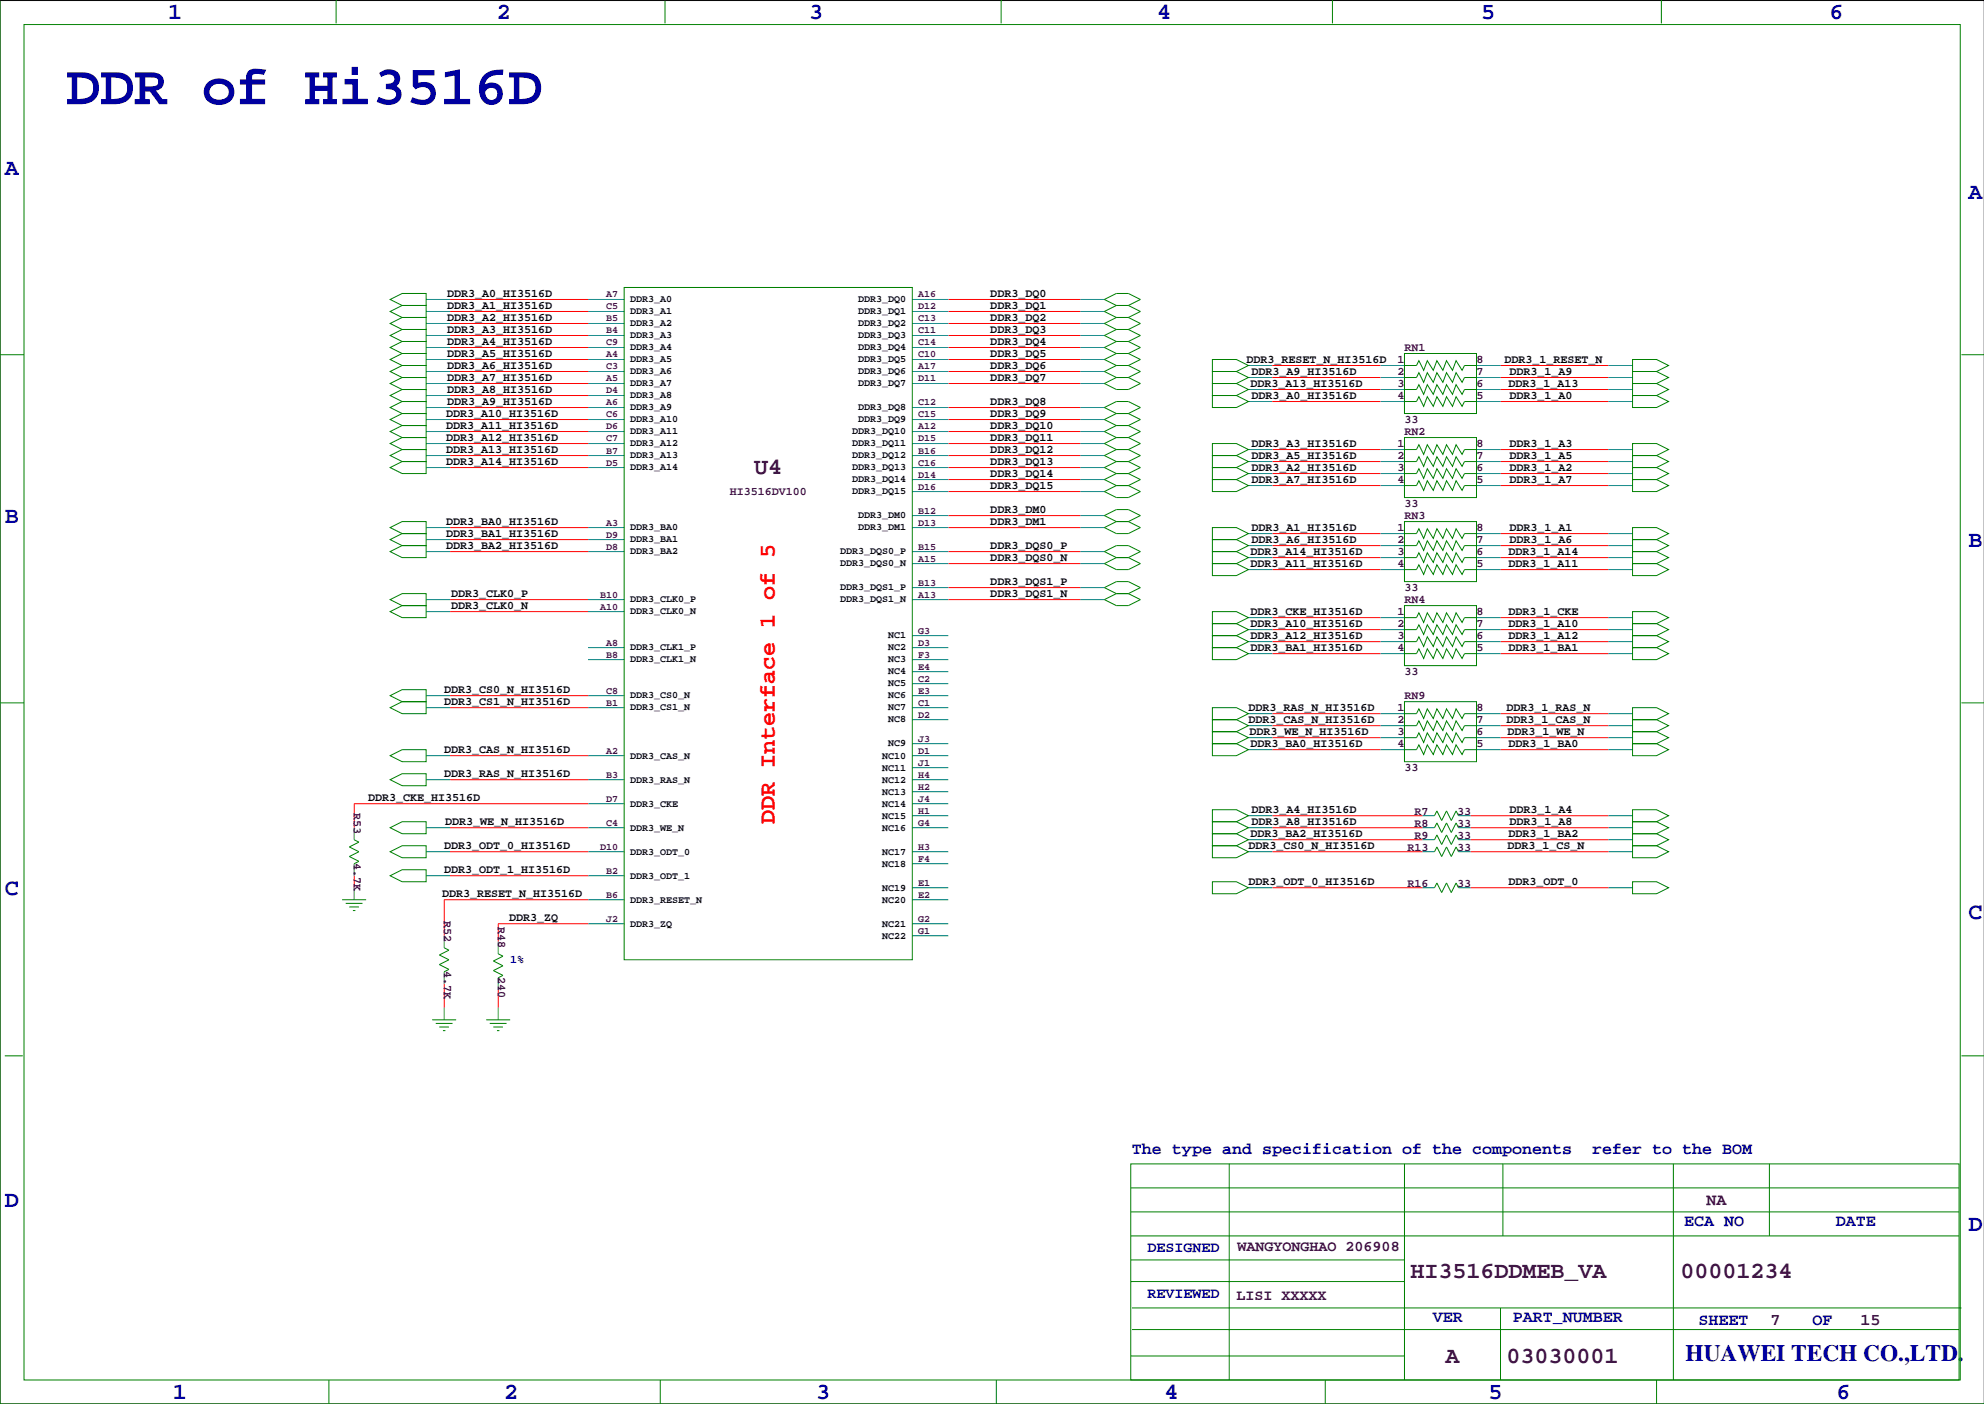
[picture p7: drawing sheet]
<svg xmlns="http://www.w3.org/2000/svg" width="420mm" height="297mm" viewBox="0 0 420 297" stroke-linecap="round" stroke-linejoin="round" font-family="sans-serif">
<path d="M419.9 .1h-419.9v296.9h419.9" fill="none" stroke="#000" stroke-width=".21"/>
<g fill="none" stroke="#008080" stroke-width=".21">
<path d="M90.2 78.6h5M90.2 76.1h5M90.2 73.5h5M90.2 71h5M90.2 68.4h5M90.2 65.9h5M90.2 63.4h5M124.5 78.6h7.6M124.5 76.1h7.6M124.5 73.5h7.6M124.5 71h7.6M124.5 68.4h7.6"/>
<path d="M124.5 65.9h7.6M124.5 63.4h7.6M193 78.6h7.7M193 76.1h7.7M193 73.5h7.7M193 71h7.7M193 68.4h7.7M193 65.9h7.7M193 63.4h7.7M228.6 78.6h5.1M228.6 76.1h5.1M228.6 73.5h5.1"/>
<path d="M228.6 71h5.1M228.6 68.4h5.1M228.6 65.9h5.1M228.6 63.4h5.1M264.2 79.9h5M264.2 77.3h5M292.1 79.9h5.1M292.1 77.3h5.1M312.4 79.9h5.1M312.4 77.3h5.1M340.4 79.9h5M340.4 77.3h5"/>
<path d="M90.2 98.9h5M90.2 96.4h5M90.2 93.8h5M90.2 91.3h5M90.2 88.8h5M90.2 86.2h5M90.2 83.7h5M90.2 81.1h5M124.5 98.9h7.6M124.5 96.4h7.6M124.5 93.8h7.6M124.5 91.3h7.6"/>
<path d="M124.5 88.8h7.6M124.5 86.2h7.6M124.5 83.7h7.6M124.5 81.1h7.6M193 98.9h7.7M193 96.4h7.7M193 93.8h7.7M193 91.3h7.7M193 88.8h7.7M193 86.2h7.7M193 81.1h7.7M228.6 98.9h5.1"/>
<path d="M228.6 96.4h5.1M228.6 93.8h5.1M228.6 91.3h5.1M228.6 88.8h5.1M228.6 86.2h5.1M228.6 81.1h5.1M264.2 82.4h5M264.2 84.9h5M264.2 97.6h5M264.2 95.1h5M292.1 82.4h5.1M292.1 84.9h5.1"/>
<path d="M292.1 97.6h5.1M292.1 95.1h5.1M312.4 82.4h5.1M312.4 84.9h5.1M312.4 97.6h5.1M312.4 95.1h5.1M340.4 82.4h5M340.4 84.9h5M340.4 97.6h5M340.4 95.1h5M90.2 111.6h5M90.2 116.7h5"/>
<path d="M90.2 114.2h5M124.5 111.6h7.6M124.5 116.7h7.6M124.5 114.2h7.6M193 111.6h7.7M193 101.5h7.7M193 116.7h7.7M193 119.2h7.7M193 109.1h7.7M193 104h7.7M228.6 111.6h5.1M228.6 101.5h5.1"/>
<path d="M228.6 116.7h5.1M228.6 119.2h5.1M228.6 109.1h5.1M228.6 104h5.1M264.2 100.2h5M264.2 102.7h5M264.2 115.4h5M264.2 112.9h5M264.2 118h5M292.1 100.2h5.1M292.1 102.7h5.1M292.1 115.4h5.1"/>
<path d="M292.1 112.9h5.1M292.1 118h5.1M312.4 100.2h5.1M312.4 102.7h5.1M312.4 115.4h5.1M312.4 112.9h5.1M312.4 118h5.1M340.4 100.2h5M340.4 102.7h5M340.4 115.4h5M340.4 112.9h5M340.4 118h5"/>
<path d="M90.2 126.9h5M90.2 129.4h5M124.5 126.9h7.6M124.5 129.4h7.6M124.5 139.6h7.6M124.5 137h7.6M193 126.9h7.7M193 124.3h7.7M193 139.6h7.7M193 137h7.7M193 134.5h7.7M228.6 126.9h5.1"/>
<path d="M228.6 124.3h5.1M264.2 130.7h5M264.2 120.5h5M264.2 133.2h5M264.2 135.7h5M264.2 138.3h5M292.1 130.7h5.1M292.1 120.5h5.1M292.1 133.2h5.1M292.1 135.7h5.1M292.1 138.3h5.1M312.4 130.7h5.1"/>
<path d="M312.4 120.5h5.1M312.4 133.2h5.1M312.4 135.7h5.1M312.4 138.3h5.1M340.4 130.7h5M340.4 120.5h5M340.4 133.2h5M340.4 135.7h5M340.4 138.3h5M90.2 159.9h5M90.2 149.7h5M90.2 147.2h5"/>
<path d="M124.5 159.9h7.6M124.5 149.7h7.6M124.5 147.2h7.6M193 159.9h7.7M193 149.7h7.7M193 147.2h7.7M193 142.1h7.7M193 144.6h7.7M193 152.3h7.7M193 157.3h7.7M264.2 153.5h5M264.2 151h5"/>
<path d="M264.2 156.1h5M264.2 158.6h5M292.1 153.5h5.1M292.1 151h5.1M292.1 156.1h5.1M292.1 158.6h5.1M312.4 153.5h5.1M312.4 151h5.1M312.4 156.1h5.1M312.4 158.6h5.1M340.4 153.5h5M340.4 151h5"/>
<path d="M340.4 156.1h5M340.4 158.6h5M74.9 175.1v2.6M90.2 175.1h5M90.2 165h5M124.5 175.1h7.6M124.5 165h7.6M124.5 170h7.6M193 172.6h7.7M193 175.1h7.7M193 165h7.7M193 170h7.7"/>
<path d="M193 162.4h7.7M193 167.5h7.7M264.2 172.6h5M264.2 175.1h5M264.2 177.7h5M301 172.6h2.5M301 175.1h2.5M301 177.7h2.5M308.6 172.6h2.5M308.6 175.1h2.5M308.6 177.7h2.5M340.4 172.6h5"/>
<path d="M340.4 175.1h5M340.4 177.7h5M74.9 182.7v2.6M74.9 187.8v2.6M90.2 180.2h5M90.2 185.3h5M94 198v2.5M105.4 199.2v2.6M124.5 180.2h7.6M124.5 185.3h7.6M124.5 190.4h7.6M124.5 195.4h7.6"/>
<path d="M193 180.2h7.7M193 187.8h7.7M193 190.4h7.7M193 195.4h7.7M193 182.7h7.7M193 198h7.7M264.2 180.2h5M264.2 187.8h5M301 180.2h2.5M301 187.8h2.5M308.6 180.2h2.5M308.6 187.8h2.5"/>
<path d="M340.4 180.2h5M340.4 187.8h5M94 205.6v2.5M94 213.2v2.6M105.4 206.9v2.5M105.4 213.2v2.6"/>
</g>
<g fill="none" stroke="#008000" stroke-width=".21">
<path d="M0 -.1v297.1h419.9M71.1 0v4.9M140.7 0v4.9M211.8 0v4.9M281.9 0v4.9M351.5 0v4.9M5.1 5.2h409.7v286.8h-409.7zM0 75h5.1M82.5 78.6l2.6-1.3h5.1v2.6h-5.1zM82.5 76.1l2.6-1.3h5.1v2.5h-5.1zM82.5 73.5l2.6-1.3h5.1v2.6h-5.1zM82.5 71l2.6-1.3h5.1v2.5h-5.1z"/>
<path d="M82.5 68.4l2.6-1.2h5.1v2.5h-5.1zM82.5 65.9l2.6-1.3h5.1v2.6h-5.1zM82.5 63.4l2.6-1.3h5.1v2.5h-5.1zM132.1 60.8h60.9v142.3h-60.9zM236.2 77.3l-2.5 1.3 2.5 1.3M236.2 79.9h2.6M236.2 77.3h2.6M236.2 74.8l-2.5 1.3 2.5 1.2M236.2 74.8h2.6M236.2 72.2l-2.5 1.3 2.5 1.3M236.2 72.2h2.6M236.2 69.7l-2.5 1.3 2.5 1.2"/>
<path d="M236.2 69.7h2.6M236.2 67.2l-2.5 1.2 2.5 1.3M236.2 67.2h2.6M236.2 64.6l-2.5 1.3 2.5 1.3M236.2 64.6h2.6M236.2 64.6l-2.5-1.2 2.5-1.3h2.6l2.5 1.3-2.5 1.2M236.2 79.9l-2.5 1.2 2.5 1.3h2.6l2.5-1.3-2.5-1.2M238.8 77.3l2.5 1.3-2.5 1.3M238.8 74.8l2.5 1.3-2.5 1.2M238.8 72.2l2.5 1.3-2.5 1.3M238.8 69.7l2.5 1.3-2.5 1.2M238.8 67.2l2.5 1.2-2.5 1.3"/>
<path d="M238.8 64.6l2.5 1.3-2.5 1.3M256.5 76.1h5.1l2.6 1.2-2.6 1.3h-5.1zM256.5 78.6h5.1l2.6 1.3-2.6 1.2h-5.1zM297.2 74.8h15.2v12.7h-15.2zM297.2 79.9h2.5l.5-1 1 2 .8-2 1.3 2 .7-2 1.3 2 .8-2 1.2 2 .8-2 1.3 2 .5-1h2.5M297.2 77.3h2.5l.5-1 1 2 .8-2 1.3 2 .7-2 1.3 2 .8-2 1.2 2 .8-2 1.3 2 .5-1h2.5M321.3 76.3h.1M345.4 78.6h5.1l2.6 1.3-2.6 1.2h-5.1zM345.4 76.1h5.1l2.6 1.2-2.6 1.3h-5.1zM415 75h4.9M82.5 98.9l2.6-1.3h5.1v2.6h-5.1zM82.5 96.4l2.6-1.3h5.1v2.5h-5.1z"/>
<path d="M82.5 93.8l2.6-1.2h5.1v2.5h-5.1zM82.5 91.3l2.6-1.3h5.1v2.6h-5.1zM82.5 88.8l2.6-1.3h5.1v2.5h-5.1zM82.5 86.2l2.6-1.3h5.1v2.6h-5.1zM82.5 83.7l2.6-1.3h5.1v2.5h-5.1zM82.5 81.1l2.6-1.2h5.1v2.5h-5.1zM236.2 97.6l-2.5 1.3 2.5 1.3M236.2 97.6h2.6M236.2 95.1l-2.5 1.3 2.5 1.2M236.2 95.1h2.6M236.2 92.6l-2.5 1.2 2.5 1.3M236.2 92.6h2.6"/>
<path d="M236.2 90l-2.5 1.3 2.5 1.3M236.2 90h2.6M236.2 87.5l-2.5 1.3 2.5 1.2M236.2 87.5h2.6M236.2 87.5l-2.5-1.3 2.5-1.3h2.6l2.5 1.3-2.5 1.3M238.8 97.6l2.5 1.3-2.5 1.3M238.8 95.1l2.5 1.3-2.5 1.2M238.8 92.6l2.5 1.2-2.5 1.3M238.8 90l2.5 1.3-2.5 1.3M238.8 87.5l2.5 1.3-2.5 1.2M256.5 98.9h5.1l2.6 1.3-2.6 1.3h-5.1zM256.5 96.4h5.1l2.6 1.2-2.6 1.3h-5.1z"/>
<path d="M256.5 93.8h5.1l2.6 1.3-2.6 1.3h-5.1zM256.5 83.7h5.1l2.6 1.2-2.6 1.3h-5.1zM256.5 81.1h5.1l2.6 1.3-2.6 1.3h-5.1zM297.2 92.6h15.2v12.7h-15.2zM297.2 84.9h2.5l.5-1 1 2.1 .8-2.1 1.3 2.1 .7-2.1 1.3 2.1 .8-2.1 1.2 2.1 .8-2.1 1.3 2.1 .5-1.1h2.5M297.2 82.4h2.5l.5-1 1 2 .8-2 1.3 2 .7-2 1.3 2 .8-2 1.2 2 .8-2 1.3 2 .5-1h2.5M297.2 97.6h2.5l.5-1 1 2.1 .8-2.1 1.3 2.1 .7-2.1 1.3 2.1 .8-2.1 1.2 2.1 .8-2.1 1.3 2.1 .5-1.1h2.5M297.2 95.1h2.5l.5-1 1 2 .8-2 1.3 2 .7-2 1.3 2 .8-2 1.2 2 .8-2 1.3 2 .5-1h2.5M321.3 94.1h.1M345.4 81.1h5.1l2.6 1.3-2.6 1.3h-5.1zM345.4 83.7h5.1l2.6 1.2-2.6 1.3h-5.1zM345.4 96.4h5.1l2.6 1.2-2.6 1.3h-5.1z"/>
<path d="M345.4 93.8h5.1l2.6 1.3-2.6 1.3h-5.1zM345.4 98.9h5.1l2.6 1.3-2.6 1.3h-5.1zM82.5 111.6l2.6-1.3h5.1v2.6h-5.1zM82.5 114.2l2.6-1.3h5.1v2.5h-5.1zM82.5 116.7l2.6-1.3h5.1v2.6h-5.1zM236.2 100.2l-2.5 1.3 2.5 1.2M236.2 102.7h2.6M236.2 100.2h2.6M236.2 118l-2.5-1.3 2.5-1.3h2.6l2.5 1.3-2.5 1.3M236.2 118h2.6M236.2 118l-2.5 1.2 2.5 1.3h2.6l2.5-1.3-2.5-1.2M236.2 110.3l-2.5 1.3 2.5 1.3h2.6l2.5-1.3-2.5-1.3"/>
<path d="M236.2 110.3h2.6M236.2 110.3l-2.5-1.2 2.5-1.3h2.6l2.5 1.3-2.5 1.2M236.2 102.7l-2.5 1.3 2.5 1.3h2.6l2.5-1.3-2.5-1.3M238.8 100.2l2.5 1.3-2.5 1.2M256.5 114.2h5.1l2.6 1.2-2.6 1.3h-5.1zM256.5 111.6h5.1l2.6 1.3-2.6 1.3h-5.1zM256.5 119.2h5.1l2.6 1.3-2.6 1.3h-5.1zM256.5 101.5h5.1l2.6 1.2-2.6 1.3h-5.1zM256.5 116.7h5.1l2.6 1.3-2.6 1.2h-5.1zM297.2 110.3h15.2v12.7h-15.2zM297.2 102.7h2.5l.5-1 1 2 .8-2 1.3 2 .7-2 1.3 2 .8-2 1.2 2 .8-2 1.3 2 .5-1h2.5M297.2 100.2h2.5l.5-1 1 2 .8-2 1.3 2 .7-2 1.3 2 .8-2 1.2 2 .8-2 1.3 2 .5-1h2.5"/>
<path d="M297.2 118h2.5l.5-1 1 2 .8-2 1.3 2 .7-2 1.3 2 .8-2 1.2 2 .8-2 1.3 2 .5-1h2.5M297.2 115.4h2.5l.5-1 1 2 .8-2 1.3 2 .7-2 1.3 2 .8-2 1.2 2 .8-2 1.3 2 .5-1h2.5M297.2 112.9h2.5l.5-1 1 2 .8-2 1.3 2 .7-2 1.3 2 .8-2 1.2 2 .8-2 1.3 2 .5-1h2.5M321.3 111.9h.1M345.4 101.5h5.1l2.6 1.2-2.6 1.3h-5.1zM345.4 114.2h5.1l2.6 1.2-2.6 1.3h-5.1zM345.4 111.6h5.1l2.6 1.3-2.6 1.3h-5.1zM345.4 116.7h5.1l2.6 1.3-2.6 1.2h-5.1zM345.4 119.2h5.1l2.6 1.3-2.6 1.3h-5.1zM82.5 129.4l2.6-1.3h5.1v2.6h-5.1zM82.5 126.9l2.6-1.3h5.1v2.5h-5.1zM236.2 125.6l-2.5 1.3 2.5 1.2h2.6l2.5-1.2-2.5-1.3"/>
<path d="M236.2 125.6h2.6M236.2 125.6l-2.5-1.3 2.5-1.3h2.6l2.5 1.3-2.5 1.3M256.5 129.4h5.1l2.6 1.3-2.6 1.2h-5.1zM256.5 134.5h5.1l2.6 1.2-2.6 1.3h-5.1zM256.5 131.9h5.1l2.6 1.3-2.6 1.3h-5.1zM256.5 137h5.1l2.6 1.3-2.6 1.3h-5.1zM297.2 128.1h15.2v12.7h-15.2zM297.2 120.5h2.5l.5-1 1 2 .8-2 1.3 2 .7-2 1.3 2 .8-2 1.2 2 .8-2 1.3 2 .5-1h2.5M297.2 138.3h2.5l.5-1 1 2 .8-2 1.3 2 .7-2 1.3 2 .8-2 1.2 2 .8-2 1.3 2 .5-1h2.5M297.2 135.7h2.5l.5-1 1 2.1 .8-2.1 1.3 2.1 .7-2.1 1.3 2.1 .8-2.1 1.2 2.1 .8-2.1 1.3 2.1 .5-1.1h2.5M297.2 133.2h2.5l.5-1 1 2 .8-2 1.3 2 .7-2 1.3 2 .8-2 1.2 2 .8-2 1.3 2 .5-1h2.5M297.2 130.7h2.5l.5-1 1 2 .8-2 1.3 2 .7-2 1.3 2 .8-2 1.2 2 .8-2 1.3 2 .5-1h2.5"/>
<path d="M321.3 129.7h.1M345.4 131.9h5.1l2.6 1.3-2.6 1.3h-5.1zM345.4 129.4h5.1l2.6 1.3-2.6 1.2h-5.1zM345.4 134.5h5.1l2.6 1.2-2.6 1.3h-5.1zM345.4 137h5.1l2.6 1.3-2.6 1.3h-5.1zM0 148.7h5.1M82.5 159.9l2.6-1.3h5.1v2.5h-5.1zM82.5 149.7l2.6-1.3h5.1v2.6h-5.1zM82.5 147.2l2.6-1.3h5.1v2.5h-5.1zM256.5 154.8h5.1l2.6 1.3-2.6 1.2h-5.1zM256.5 152.3h5.1l2.6 1.2-2.6 1.3h-5.1zM256.5 149.7h5.1l2.6 1.3-2.6 1.3h-5.1z"/>
<path d="M256.5 157.3h5.1l2.6 1.3-2.6 1.3h-5.1zM297.2 148.4h15.2v12.7h-15.2zM297.2 158.6h2.5l.5-1 1 2 .8-2 1.3 2 .7-2 1.3 2 .8-2 1.2 2 .8-2 1.3 2 .5-1h2.5M297.2 156.1h2.5l.5-1 1 2 .8-2 1.3 2 .7-2 1.3 2 .8-2 1.2 2 .8-2 1.3 2 .5-1h2.5M297.2 153.5h2.5l.5-1 1 2 .8-2 1.3 2 .7-2 1.3 2 .8-2 1.2 2 .8-2 1.3 2 .5-1h2.5M297.2 151h2.5l.5-1 1 2 .8-2 1.3 2 .7-2 1.3 2 .8-2 1.2 2 .8-2 1.3 2 .5-1h2.5M321.3 150h.1M345.4 152.3h5.1l2.6 1.2-2.6 1.3h-5.1zM345.4 149.7h5.1l2.6 1.3-2.6 1.3h-5.1zM345.4 154.8h5.1l2.6 1.3-2.6 1.2h-5.1zM345.4 157.3h5.1l2.6 1.3-2.6 1.3h-5.1zM415 148.7h4.9"/>
<path d="M74.9 177.7l1 .5-2 1 2 1-2 1 2 1-1 .5M82.5 175.1l2.6-1.3h5.1v2.6h-5.1zM82.5 165l2.6-1.3h5.1v2.5h-5.1zM256.5 176.4h5.1l2.6 1.3-2.6 1.2h-5.1zM256.5 171.3h5.1l2.6 1.3-2.6 1.2h-5.1zM256.5 173.8h5.1l2.6 1.3-2.6 1.3h-5.1zM256.5 178.9h5.1l2.6 1.3-2.6 1.3h-5.1zM303.5 172.6l.5-1 1.1 2 1-2 1 2 1-2 .5 1M303.5 175.1l.5-1 1.1 2 1-2 1 2 1-2 .5 1M303.5 177.7l.5-1.1 1.1 2.1 1-2.1 1 2.1 1-2.1 .5 1.1M345.4 171.3h5.1l2.6 1.3-2.6 1.2h-5.1zM345.4 178.9h5.1l2.6 1.3-2.6 1.3h-5.1z"/>
<path d="M345.4 173.8h5.1l2.6 1.3-2.6 1.3h-5.1zM345.4 176.4h5.1l2.6 1.3-2.6 1.2h-5.1zM72.4 190.4h5.1M73.2 191.1h3.5M73.9 191.9h2M74.7 192.6h.5M82.5 180.2l2.6-1.3h5.1v2.6h-5.1zM82.5 185.3l2.6-1.3h5.1v2.5h-5.1zM256.5 186.5h5.1l2.6 1.3-2.6 1.3h-5.1zM303.5 187.8l.5-1 1.1 2 1-2 1 2 1-2 .5 1M303.5 180.2l.5-1 1.1 2 1-2 1 2 1-2 .5 1M345.4 186.5h5.1l2.6 1.3-2.6 1.3h-5.1z"/>
<path d="M91.4 215.8h5.1M92.2 216.5h3.6M93 217.3h2M93.7 218h.5M94 200.5l1 .5-2 1 2 1.1-2 1 2 1-1 .5M102.9 215.8h5M103.6 216.5h3.6M104.4 217.3h2M105.2 218h.5M105.4 201.8l1 .5-2 1 2 1-2 1 2 1.1-1 .5M1 223.4h3.8M415 223.4h4.9"/>
<path d="M239.3 246.2h175.2v45.8h-175.2zM239.3 251.3h175.2M239.3 256.4h175.2M260.1 246.2v45.8M297.2 246.2v45.8M318 246.2v15.3M354.1 246.2v45.8M374.4 246.2v15.3M239.3 266.6h57.9M239.3 261.5h175.2M239.3 271.1h57.9M239.5 276.7h175.5"/>
<path d="M317.5 276.7v15.3M69.6 292v5M139.7 292v5M210.8 292v5M239.3 286.9h57.9M239.5 281.3h175M280.4 292v5M350.5 292v5M383.5 287.4h.1"/>
</g>
<g fill="none" stroke="#f00" stroke-width=".21">
<path d="M95.2 78.6h29.3M95.2 76.1h29.3M95.2 73.5h29.3M95.2 71h29.3M95.2 68.4h29.3M95.2 65.9h29.3M95.2 63.4h29.3M200.7 78.6h27.9M200.7 76.1h27.9M200.7 73.5h27.9M200.7 71h27.9M200.7 68.4h27.9"/>
<path d="M200.7 65.9h27.9M200.7 63.4h27.9M269.2 77.3h22.9M269.2 79.9h22.9M317.5 77.3h22.9M317.5 79.9h22.9M95.2 98.9h29.3M95.2 96.4h29.3M95.2 93.8h29.3M95.2 91.3h29.3M95.2 88.8h29.3M95.2 86.2h29.3"/>
<path d="M95.2 81.1h29.3M95.2 83.7h29.3M200.7 98.9h27.9M200.7 96.4h27.9M200.7 93.8h27.9M200.7 91.3h27.9M200.7 88.8h27.9M200.7 86.2h27.9M200.7 81.1h27.9M269.2 82.4h22.9M269.2 84.9h22.9M269.2 97.6h22.9"/>
<path d="M269.2 95.1h22.9M317.5 82.4h22.9M317.5 84.9h22.9M317.5 97.6h22.9M317.5 95.1h22.9M95.2 116.7h29.3M95.2 111.6h29.3M95.2 114.2h29.3M200.7 101.5h27.9M200.7 119.2h27.9M200.7 104h27.9M200.7 109.1h27.9"/>
<path d="M200.7 116.7h27.9M200.7 111.6h27.9M269.2 102.7h22.9M269.2 100.2h22.9M269.2 112.9h22.9M269.2 115.4h22.9M269.2 118h22.9M317.5 102.7h22.9M317.5 100.2h22.9M317.5 112.9h22.9M317.5 115.4h22.9M317.5 118h22.9"/>
<path d="M95.2 126.9h29.3M95.2 129.4h29.3M200.7 126.9h27.9M200.7 124.3h27.9M269.2 138.3h22.9M269.2 135.7h22.9M269.2 133.2h22.9M269.2 130.7h22.9M269.2 120.5h22.9M317.5 138.3h22.9M317.5 135.7h22.9M317.5 133.2h22.9"/>
<path d="M317.5 130.7h22.9M317.5 120.5h22.9M95.2 147.2h29.3M95.2 149.7h29.3M95.2 159.9h29.3M269.2 151h22.9M269.2 153.5h22.9M269.2 156.1h22.9M269.2 158.6h22.9M317.5 151h22.9M317.5 153.5h22.9M317.5 156.1h22.9"/>
<path d="M317.5 158.6h22.9M95.2 175.1h29.3M95.2 165h29.3M124.5 170h-49.6v5.1M269.2 177.7h31.8M269.2 172.6h31.8M269.2 175.1h31.8M311.1 177.7h29.3M311.1 172.6h29.3M311.1 175.1h29.3M74.9 185.3v2.5M95.2 180.2h29.3"/>
<path d="M95.2 185.3h29.3M124.5 190.4h-30.5v7.6M124.5 195.4h-19.1v3.8M269.2 180.2h31.8M269.2 187.8h31.8M311.1 180.2h29.3M311.1 187.8h29.3M94 208.1v5.1M105.4 209.4v3.8"/>
</g>
<text font-size="12" fill="#0000a0" x="14" y="22">DDR of Hi3516D</text>
<g font-size="4.9" fill="#0000a0">
<text x="35.6" y="3.9">1</text>
<text x="105.2" y="3.9">2</text>
<text x="171.2" y="3.9">3</text>
<text x="244.9" y="3.9">4</text>
<text x="313.4" y="3.9">5</text>
<text x="387.1" y="3.9">6</text>
<text x="1" y="36.9">A</text>
<text x="416.6" y="42">A</text>
<text x="1" y="110.6">B</text>
<text x="416.6" y="115.7">B</text>
<text x="1" y="189.3">C</text>
<text x="416.6" y="194.4">C</text>
<text x="1" y="255.4">D</text>
<text x="416.6" y="260.5">D</text>
<text x="356.6" y="288">HUAWEI TECH CO.,LTD.</text>
<text x="36.6" y="296">1</text>
<text x="106.7" y="296">2</text>
<text x="172.7" y="296">3</text>
<text x="246.4" y="296">4</text>
<text x="315" y="296">5</text>
<text x="388.6" y="296">6</text>
</g>
<g font-size="4.9" fill="#400040">
<text x="159.6" y="100.3">U4</text>
<text x="298.5" y="270.5">HI3516DDMEB_VA</text>
<text x="355.6" y="270.5">00001234</text>
<text x="305.9" y="288.3">A</text>
<text x="318.8" y="288.3">03030001</text>
</g>
<text font-size="4.9" fill="#f00" x="163.9" y="174.3" transform="rotate(-90 163.9 174.3)">DDR Interface 1 of 5</text>
<g font-size="3.5" fill="#0000a0">
<text x="239.5" y="244.2">The type and specification of the components</text>
<text x="336.9" y="244.2">refer to the BOM</text>
<text x="356.4" y="259.4">ECA NO</text>
<text x="388.5" y="259.4">DATE</text>
<text x="303.1" y="279.7">VER</text>
<text x="320.1" y="279.7">PART_NUMBER</text>
<text x="359.4" y="280.3">SHEET</text>
<text x="383.5" y="280.3">OF</text>
</g>
<g font-size="3.5" fill="#400040">
<text x="361.1" y="254.9">NA</text>
<text x="374.6" y="280.3">7</text>
<text x="393.7" y="280.3">15</text>
</g>
<g font-size="3.2" fill="#0000a0">
<text x="242.8" y="264.9">DESIGNED</text>
<text x="242.8" y="274.5">REVIEWED</text>
</g>
<g font-size="3.2" fill="#400040">
<text x="261.9" y="264.7">WANGYONGHAO 206908</text>
<text x="261.6" y="275.1">LISI XXXXX</text>
</g>
<g font-size="2.5">
<text x="94.6" y="65.4">DDR3_A1_HI3516D</text>
<text x="94.6" y="62.9">DDR3_A0_HI3516D</text>
<text x="209.5" y="62.9">DDR3_DQ0</text>
<text x="209.5" y="65.4">DDR3_DQ1</text>
<text x="94.6" y="70.5">DDR3_A3_HI3516D</text>
<text x="94.6" y="67.9">DDR3_A2_HI3516D</text>
<text x="209.5" y="67.9">DDR3_DQ2</text>
<text x="209.5" y="70.5">DDR3_DQ3</text>
<text x="94.6" y="75.6">DDR3_A5_HI3516D</text>
<text x="94.6" y="73">DDR3_A4_HI3516D</text>
<text x="209.5" y="73">DDR3_DQ4</text>
<text x="209.5" y="75.6">DDR3_DQ5</text>
<text x="263.7" y="76.8">DDR3_RESET_N_HI3516D</text>
<text x="318.3" y="76.8">DDR3_1_RESET_N</text>
<text x="94.6" y="83.2">DDR3_A8_HI3516D</text>
<text x="94.6" y="80.6">DDR3_A7_HI3516D</text>
<text x="94.6" y="78.1">DDR3_A6_HI3516D</text>
<text x="209.5" y="80.6">DDR3_DQ7</text>
<text x="209.5" y="78.1">DDR3_DQ6</text>
<text x="264.6" y="81.9">DDR3_A13_HI3516D</text>
<text x="264.8" y="79.4">DDR3_A9_HI3516D</text>
<text x="319.2" y="81.9">DDR3_1_A13</text>
<text x="319.4" y="79.4">DDR3_1_A9</text>
<text x="94.4" y="88.3">DDR3_A10_HI3516D</text>
<text x="94.6" y="85.7">DDR3_A9_HI3516D</text>
<text x="209.5" y="85.7">DDR3_DQ8</text>
<text x="209.5" y="88.3">DDR3_DQ9</text>
<text x="264.8" y="84.4">DDR3_A0_HI3516D</text>
<text x="319.4" y="84.4">DDR3_1_A0</text>
<text x="94.4" y="95.9">DDR3_A13_HI3516D</text>
<text x="94.4" y="93.3">DDR3_A12_HI3516D</text>
<text x="94.4" y="90.8">DDR3_A11_HI3516D</text>
<text x="209.5" y="90.8">DDR3_DQ10</text>
<text x="209.5" y="93.3">DDR3_DQ11</text>
<text x="209.5" y="95.9">DDR3_DQ12</text>
<text x="264.8" y="94.6">DDR3_A3_HI3516D</text>
<text x="319.4" y="94.6">DDR3_1_A3</text>
<text x="94.4" y="98.4">DDR3_A14_HI3516D</text>
<text x="209.5" y="98.4">DDR3_DQ13</text>
<text x="209.5" y="101">DDR3_DQ14</text>
<text x="264.8" y="99.7">DDR3_A2_HI3516D</text>
<text x="264.8" y="97.1">DDR3_A5_HI3516D</text>
<text x="319.4" y="97.1">DDR3_1_A5</text>
<text x="319.4" y="99.7">DDR3_1_A2</text>
<text x="209.5" y="103.5">DDR3_DQ15</text>
<text x="264.8" y="102.2">DDR3_A7_HI3516D</text>
<text x="319.4" y="102.2">DDR3_1_A7</text>
<text x="94.4" y="113.7">DDR3_BA1_HI3516D</text>
<text x="94.4" y="111.1">DDR3_BA0_HI3516D</text>
<text x="209.5" y="111.1">DDR3_DM1</text>
<text x="209.5" y="108.6">DDR3_DM0</text>
<text x="264.8" y="112.4">DDR3_A1_HI3516D</text>
<text x="319.4" y="112.4">DDR3_1_A1</text>
<text x="94.4" y="116.2">DDR3_BA2_HI3516D</text>
<text x="209.5" y="116.2">DDR3_DQS0_P</text>
<text x="209.5" y="118.7">DDR3_DQS0_N</text>
<text x="264.6" y="117.5">DDR3_A14_HI3516D</text>
<text x="264.8" y="114.9">DDR3_A6_HI3516D</text>
<text x="319.2" y="117.5">DDR3_1_A14</text>
<text x="319.4" y="114.9">DDR3_1_A6</text>
<text x="209.5" y="123.8">DDR3_DQS1_P</text>
<text x="264.6" y="120">DDR3_A11_HI3516D</text>
<text x="319.2" y="120">DDR3_1_A11</text>
<text x="95.5" y="128.9">DDR3_CLK0_N</text>
<text x="95.5" y="126.4">DDR3_CLK0_P</text>
<text x="209.5" y="126.4">DDR3_DQS1_N</text>
<text x="264.6" y="130.2">DDR3_CKE_HI3516D</text>
<text x="319.2" y="130.2">DDR3_1_CKE</text>
<text x="264.6" y="137.8">DDR3_BA1_HI3516D</text>
<text x="264.6" y="135.2">DDR3_A12_HI3516D</text>
<text x="264.6" y="132.7">DDR3_A10_HI3516D</text>
<text x="319.2" y="132.7">DDR3_1_A10</text>
<text x="319.2" y="135.2">DDR3_1_A12</text>
<text x="319.2" y="137.8">DDR3_1_BA1</text>
<text x="94" y="149.2">DDR3_CS1_N_HI3516D</text>
<text x="94" y="146.7">DDR3_CS0_N_HI3516D</text>
<text x="264.2" y="153">DDR3_CAS_N_HI3516D</text>
<text x="264.2" y="150.5">DDR3_RAS_N_HI3516D</text>
<text x="264.4" y="155.6">DDR3_WE_N_HI3516D</text>
<text x="318.8" y="153">DDR3_1_CAS_N</text>
<text x="318.8" y="150.5">DDR3_1_RAS_N</text>
<text x="319" y="155.6">DDR3_1_WE_N</text>
<text x="94" y="159.4">DDR3_CAS_N_HI3516D</text>
<text x="264.6" y="158.1">DDR3_BA0_HI3516D</text>
<text x="319.2" y="158.1">DDR3_1_BA0</text>
<text x="94" y="164.5">DDR3_RAS_N_HI3516D</text>
<text x="77.9" y="169.5">DDR3_CKE_HI3516D</text>
<text x="264.8" y="172.1">DDR3_A4_HI3516D</text>
<text x="319.4" y="172.1">DDR3_1_A4</text>
<text x="94" y="179.7">DDR3_ODT_0_HI3516D</text>
<text x="94.2" y="174.6">DDR3_WE_N_HI3516D</text>
<text x="264.2" y="179.7">DDR3_CS0_N_HI3516D</text>
<text x="264.6" y="177.2">DDR3_BA2_HI3516D</text>
<text x="264.8" y="174.6">DDR3_A8_HI3516D</text>
<text x="319" y="179.7">DDR3_1_CS_N</text>
<text x="319.2" y="177.2">DDR3_1_BA2</text>
<text x="319.4" y="174.6">DDR3_1_A8</text>
<text x="94" y="184.8">DDR3_ODT_1_HI3516D</text>
<text x="93.6" y="189.9">DDR3_RESET_N_HI3516D</text>
<text x="264.2" y="187.3">DDR3_ODT_0_HI3516D</text>
<text x="319.2" y="187.3">DDR3_ODT_0</text>
<text x="107.7" y="194.9">DDR3_ZQ</text>
</g>
<g font-size="2.5" fill="#400040">
<text x="295.7" y="76.8">1</text>
<text x="297.2" y="74.3">RN1</text>
<text x="312.4" y="76.8">8</text>
<text x="295.7" y="79.4">2</text>
<text x="295.7" y="81.9">3</text>
<text x="312.4" y="81.9">6</text>
<text x="312.4" y="79.4">7</text>
<text x="295.7" y="84.4">4</text>
<text x="297.2" y="89.5">33</text>
<text x="312.4" y="84.4">5</text>
<text x="295.7" y="94.6">1</text>
<text x="297.2" y="92.1">RN2</text>
<text x="312.4" y="94.6">8</text>
<text x="295.7" y="99.7">3</text>
<text x="295.7" y="97.1">2</text>
<text x="312.4" y="97.1">7</text>
<text x="312.4" y="99.7">6</text>
<text x="154.4" y="104.7">HI3516DV100</text>
<text x="295.7" y="102.2">4</text>
<text x="297.2" y="107.3">33</text>
<text x="312.4" y="102.2">5</text>
<text x="295.7" y="112.4">1</text>
<text x="297.2" y="109.8">RN3</text>
<text x="312.4" y="112.4">8</text>
<text x="295.7" y="114.9">2</text>
<text x="295.7" y="117.5">3</text>
<text x="312.4" y="117.5">6</text>
<text x="312.4" y="114.9">7</text>
<text x="295.7" y="120">4</text>
<text x="297.2" y="125.1">33</text>
<text x="312.4" y="120">5</text>
<text x="295.7" y="130.2">1</text>
<text x="297.2" y="127.6">RN4</text>
<text x="312.4" y="130.2">8</text>
<text x="295.7" y="137.8">4</text>
<text x="295.7" y="135.2">3</text>
<text x="295.7" y="132.7">2</text>
<text x="312.4" y="132.7">7</text>
<text x="312.4" y="135.2">6</text>
<text x="312.4" y="137.8">5</text>
<text x="297.2" y="142.9">33</text>
<text x="297.2" y="147.9">RN9</text>
<text x="295.7" y="150.5">1</text>
<text x="295.7" y="153">2</text>
<text x="295.7" y="155.6">3</text>
<text x="312.4" y="155.6">6</text>
<text x="312.4" y="153">7</text>
<text x="312.4" y="150.5">8</text>
<text x="295.7" y="158.1">4</text>
<text x="312.4" y="158.1">5</text>
<text x="297.2" y="163.2">33</text>
<text x="74.9" y="171.9" transform="rotate(90 74.9 171.9)">R53</text>
<text x="299.3" y="172.3">R7</text>
<text x="308.4" y="172.3">33</text>
<text x="297.8" y="179.9">R13</text>
<text x="299.3" y="177.4">R9</text>
<text x="299.3" y="174.9">R8</text>
<text x="308.4" y="179.9">33</text>
<text x="308.4" y="177.4">33</text>
<text x="308.4" y="174.9">33</text>
<text x="74.9" y="182.5" transform="rotate(90 74.9 182.5)">4.7K</text>
<text x="297.8" y="187.6">R16</text>
<text x="308.4" y="187.6">33</text>
<text x="94" y="194.8" transform="rotate(90 94 194.8)">R52</text>
<text x="105.4" y="196.1" transform="rotate(90 105.4 196.1)">R48</text>
<text x="94" y="205.3" transform="rotate(90 94 205.3)">4.7K</text>
<text x="105.4" y="206.6" transform="rotate(90 105.4 206.6)">240</text>
</g>
<text font-size="2.5" fill="#0000a0" x="107.9" y="203.8">1%</text>
<g font-size="2.1" fill="#400040">
<text x="128.3" y="62.9">A7</text>
<text x="128.3" y="65.5">C5</text>
<text x="194.3" y="62.9">A16</text>
<text x="194.3" y="65.5">D12</text>
<text x="128.3" y="68">B5</text>
<text x="128.3" y="70.5">B4</text>
<text x="194.3" y="68">C13</text>
<text x="194.3" y="70.5">C11</text>
<text x="128.3" y="73.1">C9</text>
<text x="128.3" y="75.6">A4</text>
<text x="194.3" y="73.1">C14</text>
<text x="194.3" y="75.6">C10</text>
<text x="128.3" y="78.2">C3</text>
<text x="128.3" y="80.7">A5</text>
<text x="128.3" y="83.2">D4</text>
<text x="194.3" y="78.2">A17</text>
<text x="194.3" y="80.7">D11</text>
<text x="128.3" y="88.3">C6</text>
<text x="128.3" y="85.8">A6</text>
<text x="194.3" y="85.8">C12</text>
<text x="194.3" y="88.3">C15</text>
<text x="128.3" y="90.9">D6</text>
<text x="128.3" y="93.4">C7</text>
<text x="128.3" y="95.9">B7</text>
<text x="194.3" y="90.9">A12</text>
<text x="194.3" y="93.4">D15</text>
<text x="194.3" y="95.9">B16</text>
<text x="128.3" y="98.5">D5</text>
<text x="194.3" y="98.5">C16</text>
<text x="194.3" y="101">D14</text>
<text x="194.3" y="103.6">D16</text>
<text x="128.3" y="111.2">A3</text>
<text x="128.3" y="113.7">D9</text>
<text x="194.3" y="108.6">B12</text>
<text x="194.3" y="111.2">D13</text>
<text x="128.3" y="116.3">D8</text>
<text x="194.3" y="118.8">A15</text>
<text x="194.3" y="116.3">B15</text>
<text x="194.3" y="123.9">B13</text>
<text x="127" y="129">A10</text>
<text x="127" y="126.4">B10</text>
<text x="194.3" y="126.4">A13</text>
<text x="128.3" y="136.6">A8</text>
<text x="194.3" y="134">G3</text>
<text x="194.3" y="136.6">D3</text>
<text x="128.3" y="139.1">B8</text>
<text x="194.3" y="139.1">F3</text>
<text x="194.3" y="141.7">E4</text>
<text x="128.3" y="146.7">C8</text>
<text x="128.3" y="149.3">B1</text>
<text x="194.3" y="144.2">C2</text>
<text x="194.3" y="146.7">E3</text>
<text x="194.3" y="149.3">C1</text>
<text x="194.3" y="151.8">D2</text>
<text x="128.3" y="159.4">A2</text>
<text x="194.3" y="156.9">J3</text>
<text x="194.3" y="159.4">D1</text>
<text x="194.3" y="162">J1</text>
<text x="128.3" y="164.5">B3</text>
<text x="194.3" y="164.5">H4</text>
<text x="194.3" y="167.1">H2</text>
<text x="128.3" y="169.6">D7</text>
<text x="194.3" y="169.6">J4</text>
<text x="194.3" y="172.1">H1</text>
<text x="127" y="179.8">D10</text>
<text x="128.3" y="174.7">C4</text>
<text x="194.3" y="179.8">H3</text>
<text x="194.3" y="174.7">G4</text>
<text x="128.3" y="184.8">B2</text>
<text x="194.3" y="182.3">F4</text>
<text x="128.3" y="189.9">B6</text>
<text x="194.3" y="189.9">E2</text>
<text x="194.3" y="187.4">E1</text>
<text x="128.3" y="195">J2</text>
<text x="194.3" y="197.5">G1</text>
<text x="194.3" y="195">G2</text>
</g>
<g font-size="2.1">
<text x="133.3" y="64">DDR3_A0</text>
<text x="181.6" y="64">DDR3_DQ0</text>
<text x="133.3" y="66.5">DDR3_A1</text>
<text x="133.3" y="69">DDR3_A2</text>
<text x="133.3" y="71.6">DDR3_A3</text>
<text x="181.6" y="66.5">DDR3_DQ1</text>
<text x="181.6" y="69">DDR3_DQ2</text>
<text x="181.6" y="71.6">DDR3_DQ3</text>
<text x="133.3" y="74.1">DDR3_A4</text>
<text x="133.3" y="76.7">DDR3_A5</text>
<text x="181.6" y="74.1">DDR3_DQ4</text>
<text x="181.6" y="76.7">DDR3_DQ5</text>
<text x="133.3" y="79.2">DDR3_A6</text>
<text x="133.3" y="81.7">DDR3_A7</text>
<text x="181.6" y="79.2">DDR3_DQ6</text>
<text x="181.6" y="81.7">DDR3_DQ7</text>
<text x="133.3" y="89.4">DDR3_A10</text>
<text x="133.3" y="84.3">DDR3_A8</text>
<text x="133.3" y="86.8">DDR3_A9</text>
<text x="181.6" y="86.8">DDR3_DQ8</text>
<text x="181.6" y="89.4">DDR3_DQ9</text>
<text x="133.3" y="91.9">DDR3_A11</text>
<text x="133.3" y="94.4">DDR3_A12</text>
<text x="180.3" y="91.9">DDR3_DQ10</text>
<text x="180.3" y="94.4">DDR3_DQ11</text>
<text x="133.3" y="97">DDR3_A13</text>
<text x="133.3" y="99.5">DDR3_A14</text>
<text x="180.3" y="97">DDR3_DQ12</text>
<text x="180.3" y="99.5">DDR3_DQ13</text>
<text x="180.3" y="102.1">DDR3_DQ14</text>
<text x="180.3" y="104.6">DDR3_DQ15</text>
<text x="133.3" y="112.2">DDR3_BA0</text>
<text x="181.6" y="109.7">DDR3_DM0</text>
<text x="181.6" y="112.2">DDR3_DM1</text>
<text x="133.3" y="114.8">DDR3_BA1</text>
<text x="133.3" y="117.3">DDR3_BA2</text>
<text x="177.8" y="119.8">DDR3_DQS0_N</text>
<text x="177.8" y="117.3">DDR3_DQS0_P</text>
<text x="177.8" y="124.9">DDR3_DQS1_P</text>
<text x="133.3" y="130">DDR3_CLK0_N</text>
<text x="133.3" y="127.5">DDR3_CLK0_P</text>
<text x="177.8" y="127.5">DDR3_DQS1_N</text>
<text x="133.3" y="137.6">DDR3_CLK1_P</text>
<text x="188" y="135.1">NC1</text>
<text x="188" y="137.6">NC2</text>
<text x="133.3" y="140.2">DDR3_CLK1_N</text>
<text x="188" y="140.2">NC3</text>
<text x="188" y="142.7">NC4</text>
<text x="133.3" y="147.8">DDR3_CS0_N</text>
<text x="188" y="145.2">NC5</text>
<text x="188" y="147.8">NC6</text>
<text x="133.3" y="150.3">DDR3_CS1_N</text>
<text x="188" y="150.3">NC7</text>
<text x="188" y="152.9">NC8</text>
<text x="133.3" y="160.5">DDR3_CAS_N</text>
<text x="186.7" y="160.5">NC10</text>
<text x="188" y="157.9">NC9</text>
<text x="133.3" y="165.6">DDR3_RAS_N</text>
<text x="186.7" y="163">NC11</text>
<text x="186.7" y="165.6">NC12</text>
<text x="133.3" y="170.6">DDR3_CKE</text>
<text x="186.7" y="168.1">NC13</text>
<text x="186.7" y="170.6">NC14</text>
<text x="186.7" y="173.2">NC15</text>
<text x="133.3" y="175.7">DDR3_WE_N</text>
<text x="186.7" y="175.7">NC16</text>
<text x="133.3" y="180.8">DDR3_ODT_0</text>
<text x="133.3" y="185.9">DDR3_ODT_1</text>
<text x="186.7" y="180.8">NC17</text>
<text x="186.7" y="183.3">NC18</text>
<text x="133.3" y="191">DDR3_RESET_N</text>
<text x="186.7" y="188.4">NC19</text>
<text x="186.7" y="191">NC20</text>
<text x="133.3" y="196">DDR3_ZQ</text>
<text x="186.7" y="196">NC21</text>
<text x="186.7" y="198.6">NC22</text>
</g>
</svg>
